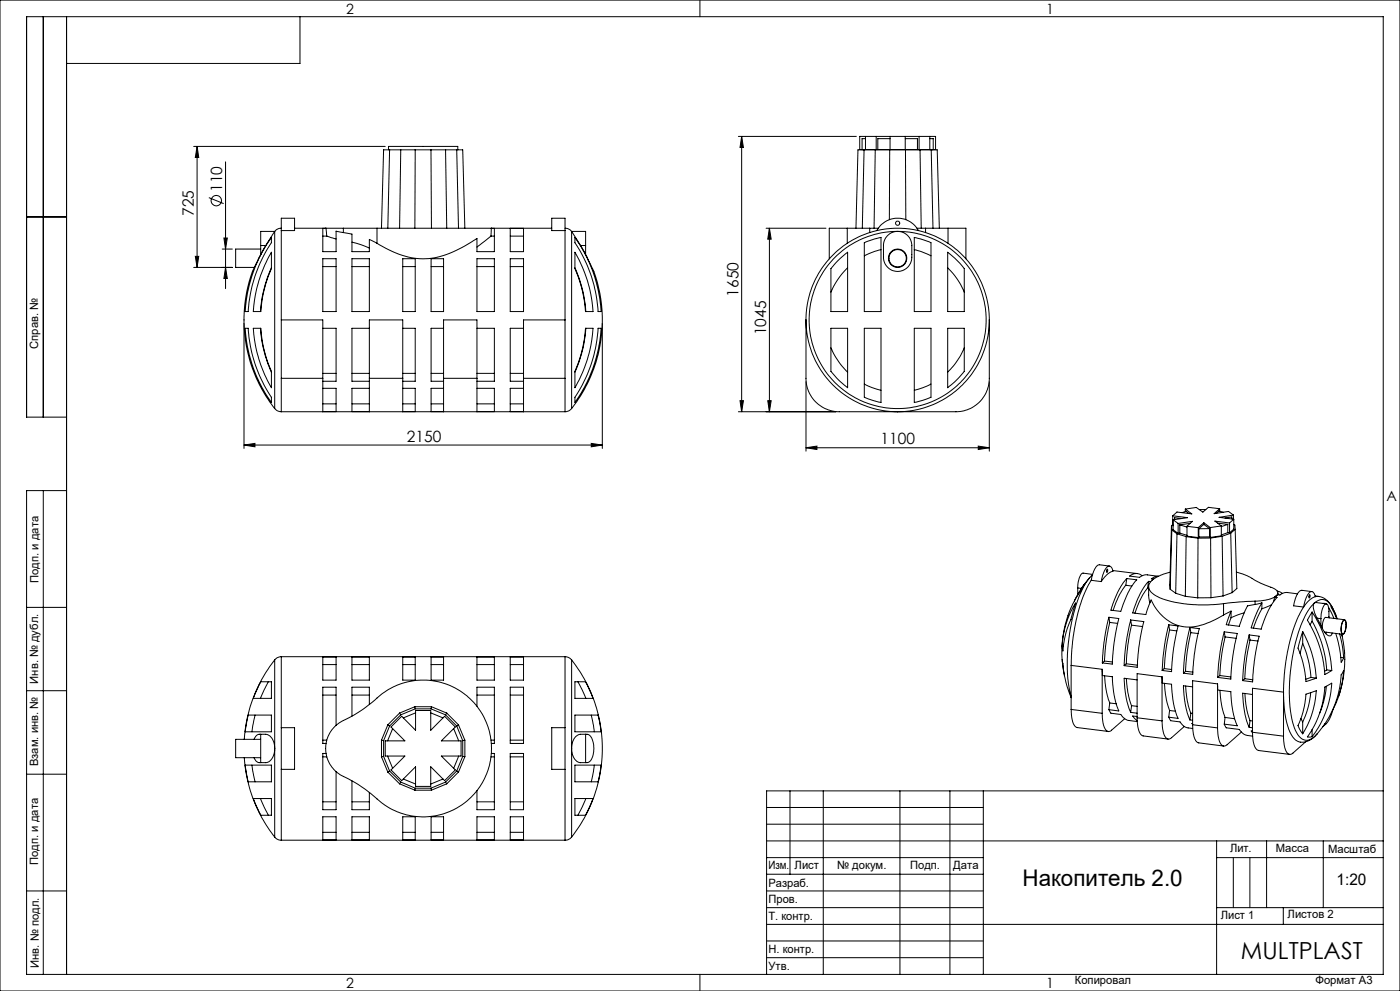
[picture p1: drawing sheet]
<svg xmlns="http://www.w3.org/2000/svg" width="420mm" height="297mm" viewBox="0 0 420 297" stroke-linecap="round" stroke-linejoin="round" font-family="sans-serif">
<g fill="none" stroke="#000" stroke-width=".3">
<path d="M0 0h420v297h-420zM13 5v120M20 5v287M90 5v14h-70M210 0v5M58.1 43.9h57.5M59.1 43.9l.5 3.3h-1zM59.1 43.9v36.2M62.7 59.2l4.4 1.8M67.7 48.5v38M116.6 44.9v-1h20.7v1M116.9 44.9l-.6 23.5"/>
<path d="M120.2 44.9l-.3 23.5M124.6 44.9l-.1 23.5M129.3 44.9l.1 23.5M133.7 44.9l.3 23.5M137 44.9l.5 23.5M221.5 40.9h35.4M222.5 40.9l.5 3.3h-1zM222.5 40.9v82.5M257.9 40.9h22.8v3.9h-22.8zM258.9 44.8v.1M259.2 44.9l-.5 23.5M259.6 41.6h-1v3.2"/>
<path d="M259.6 40.9v3.9M262.6 44.9l-.4 23.5M262.9 40.9v3.9M266.9 44.9l-.1 20.9M267 40.9v3.9M267 41.6h-3.7v3.2M271.6 40.9v3.9M271.6 41.6h3.6v3.2M271.6 44.9l.1 20.9M275.7 40.9v3.9M276 44.9l.4 23.5M278.9 41.6h1.1v3.2"/>
<path d="M278.9 40.9v3.9M279.4 44.9l.5 23.5M279.7 44.8v.1M8 65h12M58.6 76.8h1l-.5 3.3zM66.7 74.6h3M67.2 71.3h1l-.5 3.3zM78.2 76.3l-1.7 3.5a42.3 42.3 0 0 0 5.9 42.6M78.2 74.6h-7.5v5.5h5.6M78.2 73.6h1.5M78.2 73.6v2.7M79.7 73.6l-1.5 2.7"/>
<path d="M81.4 75.6v2.3a9.1 9.1 0 0 1-1.2 5.7l-1.3 4.8-.7 5h-2.2a39.7 39.7 0 0 1 5.4-17.8zM81.4 71.2v.3a3.4 3.4 0 0 1-.9 2.7 40.9 40.9 0 0 0-6 19.2h-.9a42.6 42.6 0 0 1 7.8-22.2zM82.4 69.4l-2.7 4.2M82.4 69.4h-4.2v4.2M82.4 69.4v53M84.4 68.4l-.9 .1-1.1 .9M84.4 69.1v26.8M84.4 65.4h4v3.7h-4zM88.4 68.4h9.4M96.8 68.4v7h4v-6.1l2.2 .4M96.8 77.5h4v15.9h-4zM96.8 79.9h4"/>
<path d="M96.8 70.8h1.2M97.8 68.4l.2 2.4M98 70.8l2.8 .8M103 69.7l2.6 .5v5.2h5.2v-3.6l2.3 1.1M103 68.4h-5.2M103 68.4h10.1M103 68.4v1.3M105.6 77.5h5.2v15.9h-5.2zM105.6 72.6l2.7 .7 2.5 1.1M105.6 79.9h5.2M113.1 68.4h34.3M113.1 68.4v4.5"/>
<path d="M114.4 68.4l.7-23.5h23.7l.7 23.5M120.8 77.5h3.8v15.9h-3.8zM120.8 79.9h3.8M129.3 77.5h3.8v15.9h-3.8zM129.3 79.9h3.8M143.1 77.5h5.2v15.9h-5.2zM143.1 79.9h5.2M147.3 70.8l-4.2 3.2M147.3 70.8h1M147.4 68.4l-.1 2.4M148.3 68.4v7h-5.2v-3.9a30.4 30.4 0 0 1-16.2 6.1 27.1 27.1 0 0 1-13.8-4.7M153.1 77.5h4v15.9h-4z"/>
<path d="M153.1 68.4v7h4v-7M153.1 79.9h4M153.1 70.8h4M165.5 65.4h4v3.7h-4zM165.5 68.4h-18.1M169.5 68.4l.9 .1 1.1 .9M169.5 69.1v26.8M171.5 69.4l2.7 4.2M171.5 69.4h4.2v4.2M171.5 69.4v53M172.5 75.6a39.7 39.7 0 0 1 5.4 17.8h-2.3a38.4 38.4 0 0 0-3.1-12.9zM172.5 71.2a42.5 42.5 0 0 1 7.8 22.2h-.7a43.1 43.1 0 0 0-7.1-20.7z"/>
<path d="M174.2 73.6l1.5 2.7M174.2 73.6h1.5M175.7 76.3l1.7 3.5a42.3 42.3 0 0 1-5.9 42.6M175.7 73.6v2.7M229.8 68.4h18M230.8 68.4l.6 3.3h-1.1zM230.8 68.4v55M251.1 78.4l3.2-2.8v17.8h-5v-11.3a2.18 2.18 0 0 1 .9-2.7zM254.2 68.4h6.7M254.2 68.4h-5.4v9.2M254.2 68.4v4.5M256.8 68.4l.6-23.5h23.8l.6 23.5"/>
<path d="M259.3 72.7l5-1.5v22.2h-5zM260.9 68.4h2.6M260.9 68.4v1.3M263 69.1a28.1 28.1 0 0 1 12.6 0M263 69.1a27.5 27.5 0 0 0-21.2 26.8M263 69.1a7.1 7.1 0 0 1 12.6 0M264.3 74.8l-1.9 .5-3.1 1.4M266.3 70.6a4.3 4.3 0 0 1 4.6-.9 4.3 4.3 0 0 1 2.6 3.9v2.7a4.3 4.3 0 0 1-4.2 5 4.3 4.3 0 0 1-4.3-5l.1-3.5 .4-1.1zM274.3 71.2l5 1.5v20.7h-5zM274.3 74.8l1.9 .5 3.1 1.4M275.1 68.4h2.6M275.6 69.1a27.5 27.5 0 0 1 21.2 26.8"/>
<path d="M277.7 68.4h6.7M277.7 68.4v1.3M284.3 75.6l4.1 3.8a2.22 2.22 0 0 1 .9 2.7v11.3h-5zM284.4 68.4h5.4v9.2M284.4 68.4v4.5M58.1 80.1h11.6M67.7 80.1l.5 3.4h-1zM73.2 96.9v37.5M73.6 98.4h.9a43.2 43.2 0 0 0 6.9 20.9v1.3a42.2 42.2 0 0 1-7.8-22.2zM76 98.4h2.2a38.3 38.3 0 0 0 3.2 12.9v4.9a40 40 0 0 1-5.4-17.8zM78.1 98.4a38.4 38.4 0 0 0 3.3 13.1M81.4 80.3a38.5 38.5 0 0 0-3.3 13.1"/>
<path d="M84.4 95.9h12.4v17.5M84.4 95.9v17.5M96.8 98.4h4v15.9h-4M110.8 98.4h-5.2v15.9h5.2M120.8 98.4h3.8v15.9h-3.8M133.1 98.4h-3.8v15.9h3.8M143.1 98.4h5.2v15.9h-5.2M157.1 98.4h-4v15.9h4M169.5 95.9h-12.4v17.5M169.5 95.9v17.5M172.5 80.3a38.5 38.5 0 0 1 3.3 13.1M175.6 98.4h2.3a40 40 0 0 1-5.4 17.8v-2.3a9.3 9.3 0 0 1 1.2-5.7l1.1-4z"/>
<path d="M175.8 98.4a38.4 38.4 0 0 1-3.3 13.1M179.4 98.4h.9a42.6 42.6 0 0 1-7.8 22.2v-.3a3.4 3.4 0 0 1 .9-2.7 41.2 41.2 0 0 0 6-19.2zM180.7 96.9v37.5M241.8 95.9a27.5 27.5 0 0 0 27.5 27.5 27.5 27.5 0 0 0 27.5-27.5M241.8 95.9v17.5a10 10 0 0 0 10 10h35a10 10 0 0 0 10-10v-17.5M249.3 98.4h5v17.8l-2.7-2.3-1.4-1.5a2.11 2.11 0 0 1-.9-2.7zM254.3 80.3l-2.9 3.3-2.1 4M259.3 98.4h5v22.2l-5-1.5zM274.3 98.4h5v20.7l-5 1.5zM284.3 98.4h5v11.3a2.15 2.15 0 0 1-.9 2.7l-1.9 2-2.2 1.8zM284.3 80.3l2.9 3.3 2.1 4M84.4 113.4v10"/>
<path d="M84.4 113.4h12.4M96.8 113.4v10M96.8 116.4h4v7M96.8 111.9h4M105.6 111.9h5.2M110.8 113.4v10M110.8 116.4h-5.2v7M110.8 113.4h10M110.8 113.4v-17.5h10v17.5M120.8 113.4v10M120.8 116.4h3.8v7M120.8 111.9h3.8"/>
<path d="M129.3 111.9h3.8M133.1 113.4v10M133.1 116.4h-3.8v7M133.1 113.4h10M133.1 113.4v-17.5h10v17.5M143.1 113.4v10M143.1 116.4h5.2v7M143.1 111.9h5.2M153.1 111.9h4M157.1 113.4v10M157.1 116.4h-4v7M157.1 113.4h12.4"/>
<path d="M169.5 113.4v10M241.8 114.4v20.8M249.3 104.2l1.1 2.3 1.4 2.2 2.5 2.8M259.3 115.1l2.4 1.1 2.6 .8M279.3 115.1l-2.4 1.1-2.6 .8M289.3 104.2l-1.1 2.3-1.4 2.2-2.5 2.8M296.8 114.4v20.8M20 125h-12v-120h407v287h-407v-145h12M73.2 133.4l3.3-.5v1zM73.2 133.4h107.5M82.4 122.4l.9 .8 1.1 .2M84.4 123.4h85.1"/>
<path d="M96.8 121h4M105.6 121h5.2M120.8 121h3.8M129.3 121h3.8M143.1 121h5.2M153.1 121h4M171.5 122.4l-.9 .8-1.1 .2M177.4 132.9l3.3 .5-3.3 .5zM221.5 123.4h29.3M222 120.1h1l-.5 3.3zM230.3 120.1h1.1l-.6 3.3zM241.8 134.2l3.3-.5v1z"/>
<path d="M241.8 134.2h55M293.5 133.7l3.3 .5-3.3 .5zM13 147v145M351.4 157.6l-.4 19M351.4 157.6l.1 1.2M351.5 158.8l1.6 1.2M351.5 158.8l-.5 17.8M351.8 157.2l-.4 .4M351.8 154.6l4.5 .5-4.4 .7M351.8 154.6l.1 3M351.9 155.8l1.5 1.1M351.9 155.8v2.9l1.5 1.2"/>
<path d="M352.4 155.1v.6M352.4 155.1l2.1 .3M353.1 160l2.7 .8M353.1 160l-.4 17.8M353.4 156.9l4.4-.7-1.7 1.5M353.4 156.9v3M353.9 157.3l2.2 .7M353.9 157.3v2.5M353.9 159.8l2.2 .6M353.9 159.8l-.5 .1M354.6 153.6l1.2-.4 .9 .7M355.6 152.6l1.9 1.4-4.4-.5-1.3 1.1"/>
<path d="M355.6 152.6v.7M356.1 157.7l3.4 .4M356.1 157.7v3l3.4 .4M357.1 156.8l-3.2 .5M359.5 158.1v3M359.7 158.5v2.4M359.8 152.7h1.9M361.1 156.7l2 1.4M361.1 156.7l-1.6 1.4M361.1 157.2l-1.4 1.3M361.1 157.2l1.8 1.2M361.1 156.7v.5"/>
<path d="M362.9 158.4l-3.2 .1M362.9 158.4v2.5M363.1 158.1v3M365.2 156.8l3.1 .4M365.9 152.5l-3.4-.5-1.6 1.5-2-1.4-3.3 .5M365.9 152.5l-1.7 1.4 4.3-.6 1.5 1.1M365.9 152.5v.7M366.4 157.6l-3.3 .5M366.4 157.6v3l-3.3 .5M367 153.5l-1.3-.4-.8 .7M367.5 155.3l2-.4 .1 .6M368.3 157.2l-1.9 .6"/>
<path d="M368.3 157.2v2.4M368.3 159.6l-1.9 .7M368.3 159.6l.6 .1M368.9 156.7l-4.4-.5 1.9 1.4M368.9 156.7v3M369.2 159.8l-2.6 .9M369.2 159.8l.4 17.8M370 154.4l-4.3 .6 4.4 .6M370 154.4v1.2M370.1 157.2l.4 .2 .1 1.2M370.1 155.6l-1.2 1.1M370.1 155.6v3l-1.2 1.1"/>
<path d="M370.6 158.6l.5 17.8-1.5 1.2M370.6 158.6l-1.4 1.2M323.3 176.2v2M323.3 176.2l1.1 .2M326.9 173.1l-2.4 3.2M326.9 173.1l-.2 .3a36.9 36.9 0 0 0-5.9 16.9l-.6 6v4.3l.3 3.8 .8 4.4M327.4 173.9l-2.6 5.1-1.9 6.8-1.1 6.5-.5 7.1M327.4 173.9l3 .4M327.8 172.3l-.9 .8M327.8 172.2l-2.9-.4a3.7 3.7 0 0 0-1.5 3.3l-.1 1.1M332.1 170a1.02 1.02 0 0 1 1.1-.2 1.02 1.02 0 0 1 .6 1l.1 .4a6.9 6.9 0 0 0-3.5 3.1l.7-2.7zM332.1 170.6l.2 .4-.3 .6z"/>
<path d="M332.8 169.6l-3-.3a3.2 3.2 0 0 0-2 2.8l-.4 1.8M333.8 171l7.4 .9M337.7 175.4l-.3 .5a23.2 23.2 0 0 0-3.5 7M337.7 175.4l1.8 .2M338 173.4l3 .4a23.7 23.7 0 0 0-4.8 9.4l-2.9-.3 .9-2.8a20.9 20.9 0 0 1 3.8-6.7zM338 173.4l-.3 2M342.7 172.5a2.83 2.83 0 0 0-3.8 .1l3 .4 .8-.5 1.3-.2 3.5 .4-1.1 .2-1 .6 .7 .1M344.3 176.2a24.4 24.4 0 0 0-3.8 7.6M344.3 176.2l.3 .1M344.6 174.2a24.3 24.3 0 0 0-4.8 9.5l3.9 .5 1.6-4.4a12.3 12.3 0 0 0 14.9 7.6 25.5 25.5 0 0 0 6.9-3.1M344.6 174.2l.6 .1M344.6 174.2l-.3 2"/>
<path d="M344.6 175.8v2.8l.4 2.1M351 171.5a9.1 9.1 0 0 0-6.3 3.6 2.96 2.96 0 0 0 2 3.4l3.7 1.5 5 1 7 .3 4.7-.4M351 176.6l1.7 1.2M352.7 177.8l2.9 .9M355.6 178.7l3.7 .5M355.8 160.8l3.6 .5M355.8 160.8l-.2 17.9M359.4 161.3l-.1 17.9M359.7 160.9l-.2 .2M362.9 160.9h-3.2M362.9 160.9l.2 .2M363.2 161.3h-3.8"/>
<path d="M363.2 161.3l.1 17.8M363.3 179.1l-4 .1M366.6 160.7l-3.4 .6M366.6 160.7l.3 17.9M366.9 178.6l-3.6 .5M369.6 177.6l-2.7 1M370.9 171.5l.6 .1a25.3 25.3 0 0 1 6.6 3.2l.5 .1a12.5 12.5 0 0 1 4.4 2.1l.4 .9-.5 .7M382.4 179l.7 .1a23.6 23.6 0 0 0-4.7 9.5l-3-.4 1.6-4.6 1.6-2.9M382.4 179l-.3 1.3M382.9 178.6l-.5 .4M382.9 178.6l-.7 .5-1.8 .6-3.9 .5M383.3 177.2l1.4 .7"/>
<path d="M383.4 177.7v.6M389.3 178l-3.7-.4-1.6 .7-.8-.1-.3 .4M392.8 178.3a.54 .54 0 0 1 0 .9zM393.6 177.3l-3-.4a3.2 3.2 0 0 0-2.1 2.8l-.4 1.9 3 .3M394.5 178.6l1.1 .1M394.6 178.8a7 7 0 0 0-3.5 3.1M394.6 178.8a1.33 1.33 0 0 0-1.4-1.5 6.4 6.4 0 0 0-2.1 4.6M395.6 178.7a5.8 5.8 0 0 1 4.2 3.6M395.6 178.7l-1 .1M8 182h12M82.4 197.8a43.4 43.4 0 0 0-9.1 23.8M82.4 197.8v26.5"/>
<path d="M84.4 196.8l-1.1 .3-.9 .7M84.4 196.8v21.3M84.4 196.8h85.1M96.8 196.9h4v6.9h-4zM96.8 199.2h4M105.6 196.9h5.2v6.9h-5.2zM105.6 199.2h5.2M120.8 196.9h3.8v6.9h-3.8zM120.8 199.2h3.8M129.3 196.9h3.8v6.9h-3.8zM129.3 199.2h3.8M143.1 196.9h5.2v6.9h-5.2z"/>
<path d="M143.1 199.2h5.2M153.1 196.9h4v6.9h-4zM153.1 199.2h4M169.5 196.8l1.1 .3 .9 .7M169.5 196.8v21.3M171.5 197.8a42.9 42.9 0 0 1 0 53.1M171.5 197.8v26.5M318.6 193.6l.4 .1M318.7 198l.6 4.5M321.3 199.4l9.4 1.2M321.3 199.4v13.2M322.3 180.2l1.1-2.2 2.1-3.1-.7 1.1a33.9 33.9 0 0 0-5.8 13.9 37.2 37.2 0 0 0 2.3 19.2"/>
<path d="M322.7 180.7l-1.3 4.4a29.6 29.6 0 0 0-2.5 10l-.1-.2a23.4 23.4 0 0 1 3.3-13.2zM331.3 198.1l-.6 .6M331.3 198.1l2.4 .3M332.7 185l-1.5 7.6-.5 6.1M332.7 185l2.9 .4-1.3 7-.6 6.6-3-.3M332.7 185l.2 1.5M332.9 186.5l-.9 4.7-.7 6.9M332.9 186.5l2.4 .3M337.9 198.9l-.6 .6M337.9 198.9l3.3 .5M339.2 185.8l3.9 .5-1.4 7.6-.5 6.1-3.9-.5M339.2 185.8l-1.3 6.5-.6 7.2"/>
<path d="M339.2 185.8l.3 1.6M339.5 187.4l-1.1 5.7-.5 5.8M339.5 187.4l3.3 .4M350.6 187.3l2.8 .3-1.3 6.5-.6 7.2-2.8-.4M350.6 187.3l-1.2 5.9-.7 7.7M350.6 187.3l.3 1.5M350.9 188.8l-.9 4.7-.7 6.9M350.9 188.8l2.2 .3M357 188.1l-1.3 6.4-.7 7.3M357 188.1l2.8 .3-1.5 7.6-.5 6.1-2.8-.3M357 188.1l.3 1.5M357.3 189.6l-1.1 5.2-.5 6.4"/>
<path d="M357.3 189.6l2.1 .3M367.1 180.9v3.4M367.3 189.4l-1.3 5.9-.7 7.7M367.3 189.4l3.9 .5-1.3 6.4-.6 7.2-4-.5M367.3 189.4l.2 1.5M367.5 190.9l-.9 4.6-.7 7M367.5 190.9l3.3 .4M369.3 183.2l-2.2 1.1M369.3 185.1l-.8 2.2M369.3 183.2v1.9M373.3 183.7l-4 1.4M374.8 190.3l-1.3 5.9-.7 7.8"/>
<path d="M374.8 190.3l3 .4-1.5 7.6-.5 6.1-3-.4M374.8 190.3l.2 1.5M375 191.8l-.9 4.7-.6 6.9M375 191.8l2.4 .3M376.5 181.1l-2.2 .5-1.3 2.8-1.2 3.3-3.9-.5 1.4-4M376.5 180.2l-9.4 .7M376.5 180.2v.9M378.6 180.7l-2.1 .4M378.6 182.5l-1.6 3.2-1 2.5M378.6 180.7v1.8M381.5 181.2l-2.9 1.3M390.8 189.3l-1.2 3.9a1.96 1.96 0 0 0 .3 2.3l1.4 5 .5 3.8 3.1-1.1"/>
<path d="M390.8 189.3a33.8 33.8 0 0 1 4.1 13.9M390.8 192.8l-.8 3.1M390.8 192.8a30.2 30.2 0 0 1 2.5 10.2M390.8 189.3v3.5M391.1 181.9l-1.5 2.7-1.1 2.4-1.8 6.3-1.3 7.6-.3 6.5M393.6 183.4l-1.4 2.5a35.5 35.5 0 0 1 5.2 16.2l2.1-1.1M393.6 183.4a36.1 36.1 0 0 1 5.9 17.6M393.6 186.2l-.6 1.1M393.6 186.2a33.3 33.3 0 0 1 4.4 14.6M393.6 183.4v2.8M394.3 180.7a27.5 27.5 0 0 0-6 13.1l-.8 4.3-.6 6.6v5.2l.3 3.4a12.1 12.1 0 0 0 3.4 8.1 3.4 3.4 0 0 0 4.5-1.4 29.8 29.8 0 0 0 7.4-17.9l.6-1.2a27.7 27.7 0 0 1-3.4 12.1M394.3 180.7l.6-.1 3 .3"/>
<path d="M394.3 180.7a5.1 5.1 0 0 0 .8 4.6M394.3 180.7a3.1 3.1 0 0 1 5.2 1l.3 .6M395.1 185.3l1.2 2.1M395.1 185.3l1.2 .1M396.3 187.4l.1 .3a4 4 0 0 0 2.6 2.9l.5-.3 .2-.6M396.3 185.4v2M396.9 180.8l1 .1M397.3 189.4l5.5 .7M397.9 180.9v.1M398 189.5l-.3 .4M398.6 182l1.6 3.3M398.7 185.1v-1.8a1.92 1.92 0 0 0-.9-2.3 5.2 5.2 0 0 0-1.5 4.4"/>
<path d="M398.7 184.8l.2 .4M399.8 182.3l.7 1.5M400.7 184.3l-1.4-2.5 1.7 3.7M400.7 184.3l.5 1.2M400.7 189.8l1.2 4.6 .4 4.1 .8-1.4M400.7 184.3v.4M401.9 190l.7 3.1 .5 4M402.2 197l.9 .1M402.5 190.1l.9 5.7-.1-.6M402.5 190.1l.1 .5M403 186l.1-.1a.59 .59 0 0 1 .6 .2 .59 .59 0 0 1 .1 .7l-.1 1.7a1.2 1.2 0 0 1-1 1.4l-.3-.7-.1-1 .3-1.4zM403.1 185.8a.65 .65 0 0 1 .7 .3 .65 .65 0 0 1 0 .7l-.1 1.8a1.13 1.13 0 0 1-1 1.4l-.4-.8v-1.3l.3-1.1z"/>
<path d="M403.4 195.5v.3a34.5 34.5 0 0 1-1.8 12.9M403.4 185.7l-5.6-.7a3.4 3.4 0 0 0-1.1 3.4M8 207h12M74.5 214.3h6.9v5h-7.8zM76.5 214.3l-.9 5M78.2 204.3h3.2v5h-5.4zM80.5 204.3l-2.4 5M84.4 218.1h4v12.5h-4M84.4 218.1v12.5M96.8 208.3h4M100.4 217.8l1.2-1.1a52 52 0 0 0 13.4-9 20.5 20.5 0 0 1 28.1 4.1 20.5 20.5 0 0 1-2.9 28.3 20.5 20.5 0 0 1-28.4-1.8 52.7 52.7 0 0 0-10.2-6.4 9.2 9.2 0 0 1-1.2-14.1zM100.8 217.4v-11.5h-4v16.9h1"/>
<path d="M105.6 208.3h5.2M110.8 211.1v-5.2h-5.2v8.7M116.3 217.2l.6 .4M116.3 217.2l-1.9 4.6M116.9 217.6l-1.8 4.4M117.8 218.4l-1.5 3.6M119.9 213.7l.3 .5M119.9 213.7l-3.6 3.5M120.2 214.2l-3.3 3.4M120.5 214.7l4.2 4.2v-6h4.5v6l4.2-4.2 3.2 3.2-4.2 4.1h5.9v4.6h-5.9l4.2 4.1-3.2 3.3-4.2-4.2v5.9h-4.5v-5.9l-4.2 4.2-3.2-3.3 4.2-4.1h-5.9v-4.6h5.9l-4.2-4.1zM124.5 211.8l.1 .6M124.5 211.8l-4.6 1.9"/>
<path d="M124.5 211.8h4.9M124.6 212.4h4.7M124.6 212.4l-4.4 1.8M124.7 213.6l-3.7 1.6M129.2 213.6l3.7 1.6M129.3 212.4l4.4 1.8M129.4 211.8l-.1 .6M129.4 211.8l4.6 1.9M133.7 214.2l3.3 3.4M134 213.7l-.3 .5M134 213.7l3.5 3.5M136.1 218.4l1.5 3.6"/>
<path d="M137 217.6l1.8 4.4M137.5 217.2l-.5 .4M137.5 217.2l2 4.6M143.1 211.7v-5.8h5.2v16.9h-.9M143.1 208.3h5.2M153.1 205.9h4v16.9h-4zM153.1 208.3h4M169.5 218.1h-4v12.5h4M169.5 218.1v12.5M172.5 204.3h3.1l2.3 5h-5.4zM172.5 214.3h6.9l.9 5h-7.8zM173.4 204.3l2.4 5"/>
<path d="M177.4 214.3l.9 5M321.3 212.6l.1 1.3a4.7 4.7 0 0 0 1.6 4.1l9.5 1.2M321.3 212.6l9.4 1.2M330.7 200.6v1.9l3 .3 .2 3a24.8 24.8 0 0 0 1.7 7.3l-2.9-.4M330.7 213.8v.6a5.4 5.4 0 0 0 1.6 4.8l1-.2 4.1-3.6M330.7 200.6v13.2M331.4 202.5l.1 1.8a22.2 22.2 0 0 0 1.4 6.4M332.7 212.7l.6 1 2.9 .4 .7 .8 1.2 .9 3.1 .4M332.9 210.7l2 .2M332.9 210.7l-.2 2M337.9 203.3l.2 2.2a20.3 20.3 0 0 0 1.4 6M339.2 213.5l1.9 .2"/>
<path d="M339.5 211.5l-.3 2M339.5 211.5l1.6 .2M341.1 203.8l-3.8-.5 .2 3.4a22 22 0 0 0 1.7 6.8M341.1 214.7l-1.3-.1 1.4 1.4M341.1 215.1l.1 .6a5.5 5.5 0 0 0 1.6 4.8l7.6 1M341.1 215.1l7.5 .9M348.6 202.8l.1 1.9 2.8 .4 .2 3.4a22.8 22.8 0 0 0 1.7 6.8l-2.8-.4M348.6 216l.1 1.3a4.7 4.7 0 0 0 1.6 4.2l.9-.2 4.1-3.6M348.6 202.8l-7.5-.9v13.2M348.6 202.8v13.2M349.3 200.4l-.6 .5M349.3 200.4l2.2 .3"/>
<path d="M349.3 204.8l.7 5.1 .9 3M350.6 214.9l.6 1.1 2.8 .4 .8 .9 .9 .6 2.1 .4M350.9 212.9l-.3 2M350.9 212.9l1.7 .2M355.7 201.2l-.7 .6M355.7 201.2l2.2 .2M355.7 205.6l.2 2.1a20.9 20.9 0 0 0 1.4 6M357 215.8l.8 .1M357.3 213.7l-.3 2.1M357.3 213.7l.5 .1M357.8 205.8l-2.8-.3 .3 3.4a22.8 22.8 0 0 0 1.7 6.9M357.8 216.8h-.2l.2 .3"/>
<path d="M357.8 217.2v.6a5.4 5.4 0 0 0 1.6 4.8l7.7 1M357.8 217.2l7.5 1M365.3 205v1.8l4 .5 .2 3.4a22.1 22.1 0 0 0 1.7 6.8l-3.9-.5M365.3 218.2v1.2a4.7 4.7 0 0 0 1.7 4.2h.5l.6-.4 4.3-3.8M365.3 205l-7.5-1v13.2M365.3 205v13.2M365.9 202.5l-.6 .5M365.9 202.5l3.4 .4M366 206.9l.6 5.1 .9 3M367.3 217l.6 1.1 3.9 .5 1.5 1.5 2.5 .5M367.5 215l-.2 2M367.5 215l2.9 .4"/>
<path d="M373.5 207.8l.6 5.1 .9 3.1M373.5 203.4l-.7 .6M373.5 203.4l2.3 .3M374.8 218l.9 .1M375 216l-.2 2M375 216l.7 .1M375.7 208.1l-2.9-.4 .3 3.5a22 22 0 0 0 1.7 6.8M375.7 219.1h-.3l.3 .5M375.7 219.5l.1 .6a5.2 5.2 0 0 0 1.6 4.8l9.5 1.2M375.7 219.5l9.4 1.1M385.1 207.4l.3 5.5a14 14 0 0 0 3.3 8.9 4.5 4.5 0 0 0 6.1-1.5l.3-.3M385.1 207.4l-9.4-1.1v13.2"/>
<path d="M385.1 207.4v13.2M390.3 215.3l.5 1.1M390.8 216.4v3.5M391.8 208l3.1-1a27.9 27.9 0 0 1-4.1 12.9l-1.4-2.5a26.5 26.5 0 0 0 2.4-9.4zM393.2 207.6l-.7 4.2-1.7 4.6M393.3 203l-1.6 .5M393.3 203l1.6 .2M393.6 218.6v2.2M397.4 205.9l2.1-1.2a27.5 27.5 0 0 1-6 16.1h-1.3a28.5 28.5 0 0 0 5.2-14.9zM397.9 205.7l-.8 4.4-1.2 3.7M398 200.8l-.6 .4M398 200.8l1.5 .2"/>
<path d="M399.9 212.6l-.3 1.1a7.4 7.4 0 0 1-1.8 3.3l-1 .8M8 232h12M73.3 227.1a43.1 43.1 0 0 0 9.1 23.8M73.6 229.3h7.8v5h-6.9zM75.6 229.3l.9 5M76 239.3h5.4v5h-3.2zM76.2 227.1a1.7 1.7 0 0 0 2 1.5M78.1 239.3l2.4 5M78.2 220.1a1.77 1.77 0 0 0-2 1.5M78.2 220.1h1.5a3.8 3.8 0 0 1 2.7 4.2M78.2 220.1v8.5M78.2 221.6h-7.5v5.5h7.5"/>
<path d="M82.4 224.3a3.8 3.8 0 0 1-2.7 4.3h-1.5M82.4 224.3v26.6M84.4 230.6v21.2M96.8 221.8h1.2M96.8 226.8h1.2M97.8 225.8h-1v16.9h4v-11.5M105.6 234v8.7h5.2v-5.2M114.4 221.8l.7 .2M114.4 221.8v5M114.4 226.8l1.9 4.6M115.1 222v4.7M115.1 226.7l1.8 4.4"/>
<path d="M115.1 226.7l-.7 .1M116.3 226.6l1.5 3.7M116.3 231.4l3.6 3.5M116.9 231.1l3.3 3.3M116.9 231.1l-.6 .3M119.9 234.9l4.6 1.9M120.2 234.4l4.4 1.8M120.2 234.4l-.3 .5M121 233.5l3.7 1.5M124.5 236.8h4.9M124.6 236.2h4.7M124.6 236.2l-.1 .6"/>
<path d="M129.3 236.2l.1 .6M132.9 233.5l-3.7 1.5M133.7 234.4l-4.4 1.8M133.7 234.4l.3 .5M134 234.9l-4.6 1.9M137 231.1l-3.3 3.3M137 231.1l.5 .3M137.5 231.4l-3.5 3.5M137.6 226.6l-1.5 3.7M138.8 226.7l-1.8 4.4M138.8 222v4.7M138.8 226.7l.7 .1"/>
<path d="M139.5 221.8l-.7 .2M139.5 221.8v5M139.5 226.8l-2 4.6M147.3 221.8h1M147.3 226.8h1M147.4 225.8h.9v16.9h-5.2v-5.7M153.1 225.8h4v16.9h-4zM153.1 221.8h4M153.1 226.8h4M169.5 230.6v21.2M171.5 224.3a3.8 3.8 0 0 0 2.7 4.3h1.5M171.5 224.3v26.6"/>
<path d="M172.5 239.3h5.4l-2.3 5h-3.1zM172.5 229.3h7.8l-.9 5h-6.9zM175.7 220.1h-1.5a3.8 3.8 0 0 0-2.7 4.2M175.7 220.1a1.97 1.97 0 0 1 2.1 2 6.7 6.7 0 0 1-1 6.2l-1.1 .3M175.7 220.1v8.5M175.8 239.3l-2.4 5M178.3 229.3l-.9 5M237 237v25M247 237v55M270 237v55M285 237v55M295 237v55"/>
<path d="M385.1 220.6v1.3a4.9 4.9 0 0 0 1.6 4.2l1-.2 4-3.6M415 237h-185v55M82.4 250.9l1.1 .8 .9 .1M84.4 251.8h85.1M96.8 244.8h4v6.9h-4zM96.8 240.3h4M96.8 249.4h4M105.6 244.8h5.2v6.9h-5.2zM105.6 240.3h5.2M105.6 249.4h5.2M120.8 244.8h3.8v6.9h-3.8zM120.8 249.4h3.8"/>
<path d="M129.3 244.8h3.8v6.9h-3.8zM129.3 249.4h3.8M143.1 244.8h5.2v6.9h-5.2zM143.1 240.3h5.2M143.1 249.4h5.2M153.1 244.8h4v6.9h-4zM153.1 240.3h4M153.1 249.4h4M171.5 250.9l-1.1 .8-.9 .1M230 257h65M230 242h65M230 247h65"/>
<path d="M230 252h185M365 252v40M365 257h50M370 257v15M375 257v15M380 252v20M397 252v20M8 267h12M230 262h65M230 267h65M230 272h65M230 277h185"/>
<path d="M365 272h50M385 272v5M210 292v5M230 282h65M230 287h65"/>
<circle cx="64.9" cy="60.1" r="1.56"/>
<circle cx="269.3" cy="77.4" r="2.75"/>
<circle cx="269.3" cy="66.9" r=".62"/>
<circle cx="269.3" cy="77.4" r="2.6"/>
<circle cx="269.3" cy="95.9" r="26.5"/>
</g>
<g fill="#000">
<path d="M67.7 80.1l.5 3.4h-1zM67.2 71.3h1l-.5 3.3zM58.6 76.8h1l-.5 3.3zM59.1 43.9l.5 3.3h-1zM230.3 120.1h1.1l-.6 3.3zM230.8 68.4l.6 3.3h-1.1zM222 120.1h1l-.5 3.3zM222.5 40.9l.5 3.3h-1z"/>
<path d="M177.4 132.9l3.3 .5-3.3 .5zM73.2 133.4l3.3-.5v1zM293.5 133.7l3.3 .5-3.3 .5zM241.8 134.2l3.3-.5v1z"/>
</g>
<text font-size="7.1" x="372.3" y="287.4">MULTPLAST</text>
<text font-size="6.9" x="306.8" y="265.6">Накопитель 2.0</text>
<text font-size="4.8" x="401" y="265.3">1:20</text>
<g font-size="4.7">
<text x="66.6" y="57.5" transform="rotate(-90 66.6 57.5)">110</text>
<text x="58.1" y="64.7" transform="rotate(-90 58.1 64.7)">725</text>
<text x="221.5" y="88.9" transform="rotate(-90 221.5 88.9)">1650</text>
<text x="229.8" y="100.5" transform="rotate(-90 229.8 100.5)">1045</text>
<text x="122.1" y="132.4">2150</text>
<text x="264.2" y="133.2">1100</text>
</g>
<g font-size="4.2">
<text x="103.8" y="4.2">2</text>
<text x="313.8" y="4.2">1</text>
<text x="415.9" y="150.2">A</text>
<text x="103.8" y="296.2">2</text>
<text x="313.8" y="296.2">1</text>
</g>
<g font-size="3.4">
<text x="11.5" y="104.5" transform="rotate(-90 11.5 104.5)">Справ. №</text>
<text x="11.6" y="174.7" transform="rotate(-90 11.6 174.7)">Подп. и дата</text>
<text x="11.4" y="204.9" transform="rotate(-90 11.4 204.9)">Инв. № дубл.</text>
<text x="11.4" y="229.6" transform="rotate(-90 11.4 229.6)">Взам. инв. №</text>
<text x="369" y="255.5">Лит.</text>
<text x="382.8" y="255.5">Масса</text>
<text x="398.4" y="255.6">Масштаб</text>
<text x="11.4" y="259.2" transform="rotate(-90 11.4 259.2)">Подп. и дата</text>
<text x="230.5" y="260.5">Изм.</text>
<text x="238.4" y="260.4">Лист</text>
<text x="251.1" y="260.4">№ докум.</text>
<text x="273" y="260.4">Подп.</text>
<text x="286" y="260.4">Дата</text>
<text x="230.5" y="265.7">Разраб.</text>
<text x="230.5" y="275.7">Т. контр.</text>
<text x="230.6" y="270.7">Пров.</text>
<text x="366.2" y="275.3">Лист 1</text>
<text x="386.3" y="275.2">Листов 2</text>
<text x="230.6" y="285.7">Н. контр.</text>
<text x="11.6" y="290" transform="rotate(-90 11.6 290)">Инв. № подл.</text>
<text x="230.6" y="290.7">Утв.</text>
<text x="322.5" y="295">Копировал</text>
<text x="394.6" y="295">Формат А3</text>
</g>
</svg>
